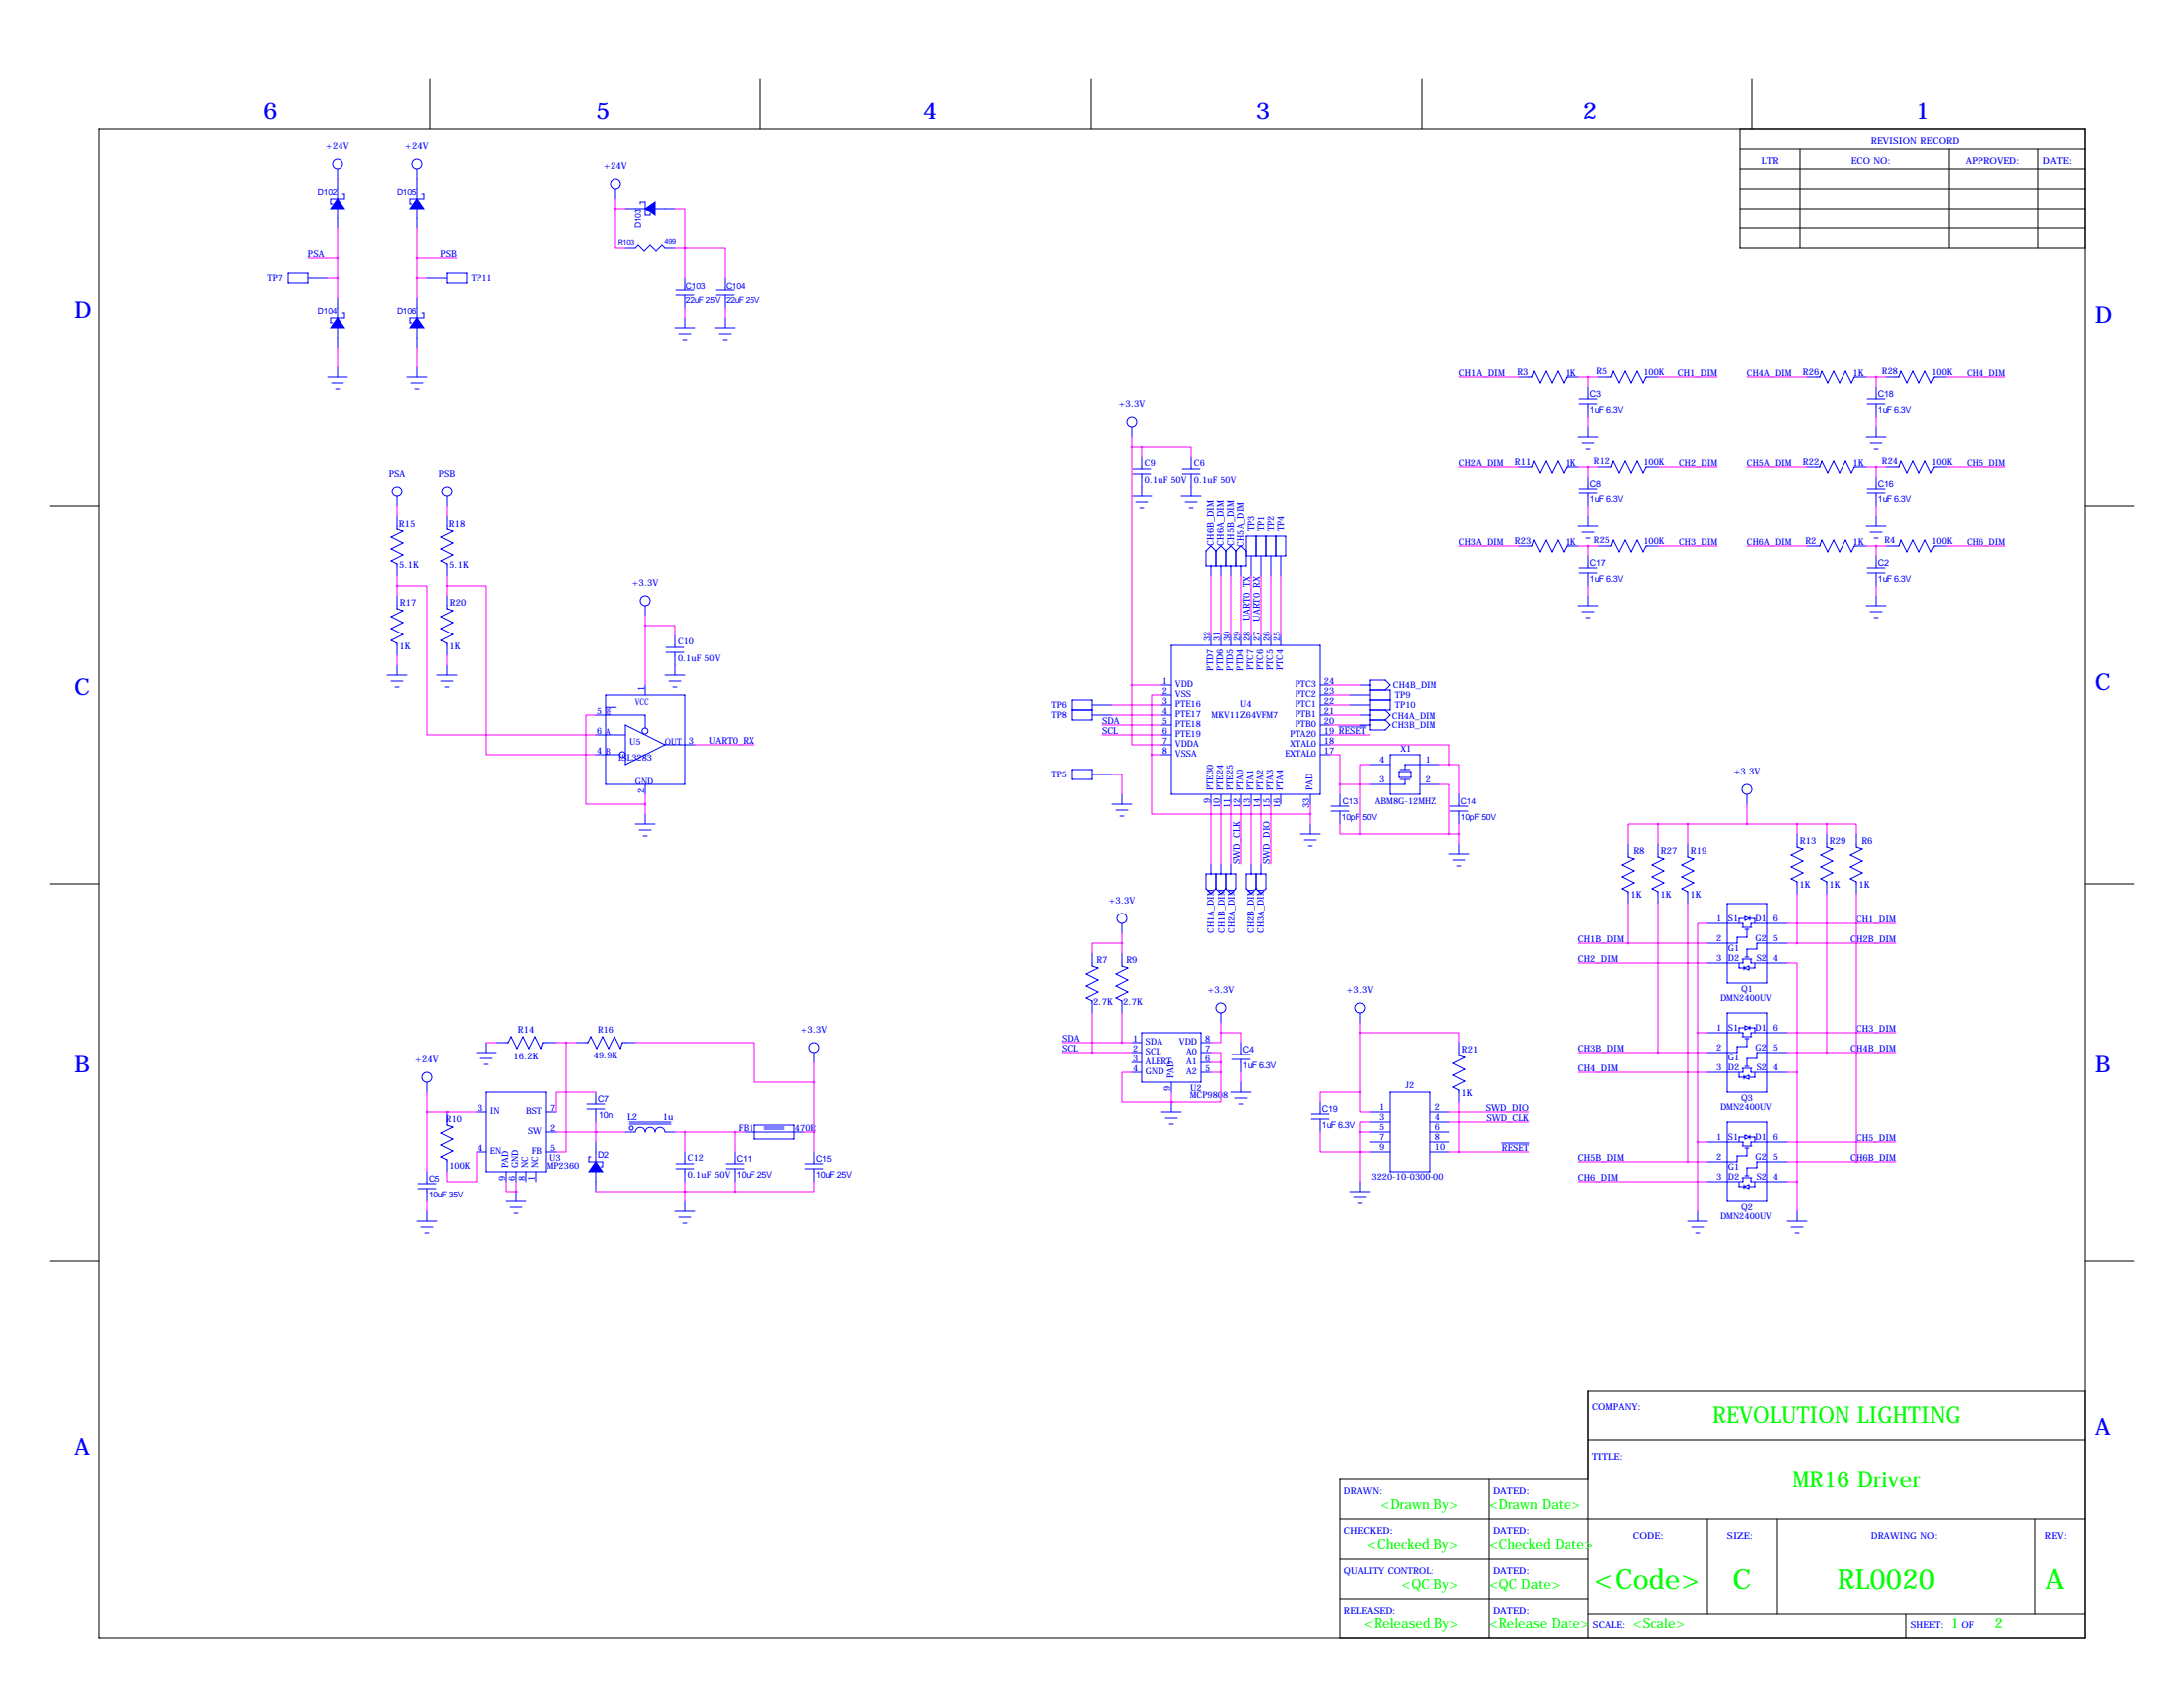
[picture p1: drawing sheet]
<svg xmlns="http://www.w3.org/2000/svg" width="559mm" height="432mm" viewBox="0 0 559 432" stroke-linecap="round" stroke-linejoin="round" font-family="sans-serif">
<g fill="none" stroke="#000" stroke-width=".25">
<path d="M25.4 33h508v386.1h-508zM110 20.3v12.7M194.6 20.3v12.7M279.1 20.3v12.7M363.7 20.3v12.7M445.3 38.1h88.1M445.3 33v30.5h88.1M448.3 20.3v12.7M460.5 38.1v25.4M498.6 38.1v25.4M521.5 38.1v25.4M445.3 48.3h88.1"/>
<path d="M445.3 43.2h88.1M445.3 53.3h88.1M445.3 58.4h88.1M12.7 129.5h12.7M533.4 129.5h12.7M12.7 226.1h12.7M533.4 226.1h12.7M12.7 322.6h12.7M533.4 322.6h12.7M533.4 355.9h-127v63.2M381 378.5v40.6M406.4 368.3h127"/>
<path d="M406.4 378.5h-63.5v40.6M342.9 388.6h190.5M342.9 398.8h63.5M436.9 388.6v24.1M454.7 388.6v24.1M520.7 388.6v24.1M342.9 408.9h63.5M406.4 412.7h127M487.7 412.7v6.4"/>
</g>
<g fill="none" stroke="#00f" stroke-width=".25">
<path d="M86.4 43.2v7.6M86.4 53.3v5.1M87.6 49.5h.5v1.3h-3.5v1.3h.5M106.7 43.2v7.6M106.7 53.3v5.1M107.9 49.5h.6v1.3h-3.6v1.3h.5M157.5 48.3v2.5M160 53.3h5.1M163.8 52.1v-.5h1.3v3.5h1.3v-.5M167.6 53.3h5.1M73.7 69.8h5v2.6h-5zM78.7 71.1h5.1"/>
<path d="M86.4 76.2v5.1M106.7 76.2v5.1M109.2 71.1h5.1M114.3 69.8h5.1v2.6h-5.1zM160 63.5h2.6l.7-.8 1.5 1.6 1.6-1.6 1.5 1.6 1.5-1.6 .8 .8h2.5M173 75.4h4.5M173 74.2h4.5M175.3 71.1v3.1M175.3 75.4v3.3M183.1 75.4h4.6M183.1 74.2h4.6M185.4 71.1v3.1"/>
<path d="M185.4 75.4v3.3M83.8 96.5h5.1M84.8 98h3.1M85.9 99.6h1M86.4 83.8v5.1M86.4 94v2.5M87.6 80h.5v1.3h-3.5v1.3h.5M104.1 96.5h5.1M105.2 98h3M106.2 99.6h1M106.7 83.8v5.1M106.7 94v2.5"/>
<path d="M107.9 80h.6v1.3h-3.6v1.3h.5M172.7 83.8h5.1M173.7 85.3h3.1M174.8 86.9h1M175.3 81.3v2.5M182.9 83.8h5.1M183.9 85.3h3M184.9 86.9h1M185.4 81.3v2.5M388.6 96.5h3.3l.5-1.5 1.6 3 1.5-3 1.5 3 1.5-3 1.5 3 .8-1.5h3.1M406.4 99.1v3M408.9 96.5h3.3l.5-1.5 1.6 3 1.5-3 1.5 3 1.5-3 1.6 3 .7-1.5h3.1"/>
<path d="M462.3 96.5h3.3l.5-1.5 1.5 3 1.5-3 1.6 3 1.5-3 1.5 3 .8-1.5h3M480.1 99.1v3M482.6 96.5h3.3l.5-1.5 1.5 3 1.6-3 1.5 3 1.5-3 1.5 3 .8-1.5h3M289.6 109.2v2.6M289.8 119.9h4.6M292.1 116.8v3.1M302.5 119.9h4.6M304.8 116.8v3.1M388.6 119.4h3.3l.5-1.5 1.6 3 1.5-3 1.5 3 1.5-3 1.5 3 .8-1.5h3.1M403.9 111.8h5M404.1 103.4h4.6M404.1 102.1h4.6"/>
<path d="M404.9 113.3h3M405.9 114.8h1M406.4 103.4v3.3M406.4 109.2v2.6M408.9 119.4h3.3l.5-1.5 1.6 3 1.5-3 1.5 3 1.5-3 1.6 3 .7-1.5h3.1M462.3 119.4h3.3l.5-1.5 1.5 3 1.5-3 1.6 3 1.5-3 1.5 3 .8-1.5h3M477.5 111.8h5.1M477.8 103.4h4.5M477.8 102.1h4.5M478.5 113.3h3.1M479.6 114.8h1M480.1 103.4v3.3"/>
<path d="M480.1 109.2v2.6M482.6 119.4h3.3l.5-1.5 1.5 3 1.6-3 1.5 3 1.5-3 1.5 3 .8-1.5h3M101.6 127v2.5M101.6 132.1v3.3l1.5 .5-3 1.5 3 1.5-3 1.6 3 1.5-3 1.5 1.5 .8v3M114.3 127v2.5M114.3 132.1v3.3l1.5 .5-3 1.5 3 1.5-3 1.6 3 1.5-3 1.5 1.5 .8v3M289.6 127h5M289.8 121.2h4.6M290.6 128.5h3M291.6 130h1M292.1 121.2v5.8M302.3 127h5"/>
<path d="M302.5 121.2h4.6M303.3 128.5h3M304.3 130h1M304.8 121.2v5.8M321.3 137.2v5M323.8 137.2v5M326.4 137.2v5M388.6 139.7h3.3l.5-1.5 1.6 3 1.5-3 1.5 3 1.5-3 1.5 3 .8-1.5h3.1M403.9 134.6h5M404.1 126.2h4.6M404.1 125h4.6M404.9 136.1h3"/>
<path d="M405.9 137.7h1M406.4 121.9v3.1M406.4 126.2v3.3M406.4 132.1v2.5M408.9 139.7h3.3l.5-1.5 1.6 3 1.5-3 1.5 3 1.5-3 1.6 3 .7-1.5h3.1M462.3 139.7h3.3l.5-1.5 1.5 3 1.5-3 1.6 3 1.5-3 1.5 3 .8-1.5h3M477.5 134.6h5.1M477.8 126.2h4.5M477.8 125h4.5M478.5 136.1h3.1M479.6 137.7h1M480.1 121.9v3.1"/>
<path d="M480.1 126.2v3.3M480.1 132.1v2.5M482.6 139.7h3.3l.5-1.5 1.5 3 1.6-3 1.5 3 1.5-3 1.5 3 .8-1.5h3M101.6 152.4v3.3l1.5 .5-3 1.5 3 1.6-3 1.5 3 1.5-3 1.5 1.5 .8v3M114.3 152.4v3.3l1.5 .5-3 1.5 3 1.6-3 1.5 3 1.5-3 1.5 1.5 .8v3M165.1 154.9v2.6M309.9 144.8v2.5M311.1 141l-1.2-1.3-1.3 1.3v3.8h10.2v-7.6h10.1v5h-10.1M311.1 141v3.8M311.1 141l1.3-1.3 1.3 1.3M312.4 144.8v2.5M313.7 141v3.8"/>
<path d="M313.7 141l1.3-1.3 1.2 1.3M315 144.8v2.5M316.2 141v3.8M316.2 141l1.3-1.3 1.3 1.3M317.5 144.8v2.5M320 142.2v5.1M322.6 142.2v5.1M325.1 142.2v5.1M327.7 142.2v5.1M403.9 154.9h5M404.1 146.6h4.6M404.1 145.3h4.6"/>
<path d="M404.9 156.5h3M405.9 158h1M406.4 142.2v3.1M406.4 146.6v3.3M406.4 152.4v2.5M477.5 154.9h5.1M477.8 146.6h4.5M477.8 145.3h4.5M478.5 156.5h3.1M479.6 158h1M480.1 142.2v3.1M480.1 146.6v3.3"/>
<path d="M480.1 152.4v2.5M99.1 172.7h5M100.1 174.2h3M101.1 175.8h1M101.6 170.2v2.5M111.8 172.7h5M112.8 174.2h3M113.8 175.8h1M114.3 170.2v2.5M154.9 177.8h20.4v22.9h-20.4zM165.1 175.3v2.5M170.2 172.7h5.1"/>
<path d="M170.4 166.9h4.6M170.4 165.6h4.6M171.2 174.2h3M172.2 175.8h1M172.7 162.6v3M172.7 166.9v5.8M274.3 179.1h5.1v5h-5.1zM297.2 177.8h2.5M297.2 175.3h2.5M299.7 165.1h38.1v38.1h-38.1zM309.9 162.6v2.5M312.4 162.6v2.5"/>
<path d="M315 162.6v2.5M317.5 162.6v2.5M320 162.6v2.5M322.6 162.6v2.5M325.1 162.6v2.5M327.7 162.6v2.5M337.8 177.8h2.6M337.8 175.3h2.6M345.4 177.8h5.1M348 175.3h2.5M350.5 176.5h5.1v5.1h-5.1M350.5 179.1h5.1"/>
<path d="M354.3 176.5l1.3-1.2-1.3-1.3h-3.8v12.7h3.8l1.3-1.3-1.3-1.3M152.4 193h6.1M152.4 188h7.6M152.4 182.9h12.7v3.3M154.9 180.9h2.8M160 185.4l10.2 5.1-10.2 5.1zM170.2 190.5h7.6M274.3 196.8h5.1v2.6h-5.1zM274.3 181.6h5.1M279.4 182.9h5.1M279.4 180.3h5.1M279.4 198.1h5.1"/>
<path d="M297.2 193h2.5M297.2 188h2.5M297.2 190.5h2.5M297.2 182.9h2.5M297.2 180.3h2.5M297.2 185.4h2.5M337.8 193h2.6M337.8 188h2.6M337.8 190.5h2.6M337.8 182.9h2.6M337.8 180.3h2.6M337.8 185.4h2.6"/>
<path d="M342.6 185.7h6.9M345.4 180.3h5.1M348 182.9h2.5M348 185.4h2.5M350.5 195.6h5.1M350.5 184.1h3.8M354.3 181.6l1.3 1.3-1.3 1.2M355.6 193h7.6v10.2h-7.6zM357.9 197.4h3v1.5h-3zM358.1 196.8h2.6M358.1 199.4h2.6M359.4 199.4v1.3h-8.9"/>
<path d="M368.3 195.6h-8.9v1.2M162.6 210.8h5M163.6 212.3h3M164.6 213.9h1M165.1 200.7v2.5M165.1 208.3v2.5M284.5 205.7h5.1M285.5 207.3h3M286.5 208.8h1M287 203.2v2.5M309.9 203.2v2.5M312.4 203.2v2.5"/>
<path d="M315 203.2v2.5M317.5 203.2v2.5M320 203.2v2.5M322.6 203.2v2.5M325.1 203.2v2.5M327.7 203.2v2.5M332.7 213.4h5.1M333.8 214.9h3M334.8 216.4h1M335.3 203.2v2.5M335.3 210.8v2.6M340.6 207.5h4.6"/>
<path d="M340.6 206.2h4.6M342.9 203.2v3M342.9 207.5v3.3M363.2 200.7h5.1M370.8 218.4h5.1M371.1 207.5h4.6M371.1 206.2h4.6M371.9 220h3M373.4 203.2v3M373.4 207.5v3.3M373.4 215.9v2.5M416.6 215.9v3.3l1.5 .5-3.1 1.5 3.1 1.6-3.1 1.5 3.1 1.5-3.1 1.5 1.6 .8v3"/>
<path d="M424.2 215.9v3.3l1.5 .5-3 1.5 3 1.6-3 1.5 3 1.5-3 1.5 1.5 .8v3M431.8 215.9v3.3l1.5 .5-3 1.5 3 1.6-3 1.5 3 1.5-3 1.5 1.5 .8v3M447 203.2v2.5M459.7 213.4v3.3l1.6 .5-3.1 1.5 3.1 1.5-3.1 1.5 3.1 1.6-3.1 1.5 1.5 .8v3M467.4 213.4v3.3l1.5 .5-3.1 1.5 3.1 1.5-3.1 1.5 3.1 1.6-3.1 1.5 1.6 .8v3M475 213.4v3.3l1.5 .5-3 1.5 3 1.5-3 1.5 3 1.6-3 1.5 1.5 .8v3M287 236.2v2.6M309.9 221v2.5M311.1 227.3l-1.2 1.3-1.3-1.3v-3.8h7.6v3.8l-1.2 1.3-1.3-1.3M311.1 223.5v3.8M311.1 227.3l1.3 1.3 1.3-1.3M312.4 221v2.5"/>
<path d="M313.7 223.5v3.8M315 221v2.5M318.8 223.5h5v3.8l-1.2 1.3-1.3-1.3-1.3 1.3-1.2-1.3zM320 221v2.5M321.3 223.5v3.8M322.6 221v2.5M372.9 221.5h1M436.9 236.2h9.1v1M442 231.1h10.1v20.4h-10.1zM445.8 237.2h2.5M446.5 237.7h1M446.5 234.4l1.3 .5-1.3 .6z"/>
<path d="M446.5 234.9h-1.5v1.3M447 237.7v2.1h-2.5v1.5h-7.6M447.8 234.4v1.1M447.8 234.9h1.3v1.3M457.2 236.2h-9.1v1M279.4 243.8v3.3l1.5 .5-3 1.6 3 1.5-3 1.5 3 1.5-3 1.6 1.5 .7v3.1M287 243.8v3.3l1.5 .5-3 1.6 3 1.5-3 1.5 3 1.5-3 1.6 1.5 .7v3.1M312.4 259.1v2.5M348 259.1v2.5M442 259.1h10.1v20.3h-10.1zM445 246.4v1.2h1.3M445.8 245.4h2.5"/>
<path d="M446 245.4v1h-9.1M446.3 247.6l1.2-.5v1.1zM446.3 247.1v1.1M446.5 244.9h1M448.1 245.4v1h9.1M449.1 246.4v1.2h-1.6M457.2 241.3h-7.6v1.5h-2.6v2.1M109.2 276.9v2.5M121.9 269.2h5.1M122.9 270.8h3.1M124 272.3h1M124.5 266.7v2.5"/>
<path d="M124.5 279.4h15.2v20.3h-15.2zM127 266.7h3l.8-1.5 1.5 3 1.6-3 1.5 3 1.5-3 1.5 3 .5-1.5h3.3M147.3 266.7h3.1l.7-1.5 1.6 3 1.5-3 1.5 3 1.5-3 1.5 3 .6-1.5h3.3M152.4 279.4v3M208.3 269.2v2.6M289.6 266.7h2.5M289.6 269.2h2.5M289.6 271.8h2.5M289.6 274.3h2.5M292.1 264.2h15.2v12.7h-15.2zM299.7 276.9v2.5M307.3 266.7h2.6"/>
<path d="M307.3 269.2h2.6M307.3 271.8h2.6M307.3 274.3h2.6M315 279.4h5M315.2 271h4.6M315.2 269.7h4.6M317.5 266.7v3M317.5 271v3.3M317.5 276.9v2.5M355.6 279.4h10.2v20.3h-10.2zM373.4 266.7v3.3l1.5 .5-3 1.5 3 1.6-3 1.5 3 1.5-3 1.5 1.5 .8v3M436.9 264.2h9.1v1"/>
<path d="M445 274.3v1.3h1.3M445.8 265.2h2.5M445.8 273.3h2.5M446 273.3v1h-9.1M446.3 275.6l1.2-.5v1zM446.3 275.1v1M446.5 262.4l1.3 .5-1.3 .5zM446.5 262.9h-1.5v1.3M446.5 265.7h1M446.5 272.8h1M447 265.7v2h-2.5v1.5h-7.6M447.8 262.4v1"/>
<path d="M447.8 262.9h1.3v1.3M448.1 273.3v1h9.1M449.1 274.3v1.3h-1.6M457.2 264.2h-9.1v1M457.2 269.2h-7.6v1.6h-2.6v2M109.2 299.7v3.1M114.3 284.5v3.3l1.5 .5-3 1.5 3 1.5-3 1.6 3 1.5-3 1.5 1.5 .8v3M121.9 284.5h2.6M121.9 294.6h2.6M129.5 299.7v2.6M132.1 299.7v2.6M134.6 299.7v2.6"/>
<path d="M137.2 299.7v2.6M139.7 289.6h2.5M139.7 284.5h2.5M139.7 294.6h2.5M150.1 283.7h4.6M150.1 282.4h4.6M151.1 295.9h-.5v1.3h3.6v1.2h-.5M152.4 283.7v3.3M152.4 292.1v5.1M152.4 299.7v5.1M160 289.6l2.6-.1a1.27 1.27 0 0 1 1.2-1.2 1.27 1.27 0 0 1 1.3 1.3 1.27 1.27 0 0 1 1.3-1.3 1.27 1.27 0 0 1 1.2 1.3 1.27 1.27 0 0 1 1.3-1.3 1.27 1.27 0 0 1 1.3 1.3h2.5M161 287.5h10.7"/>
<path d="M161 287h10.7M173 299h4.5M173 297.7h4.5M175.3 294.6v3.1M175.3 299v3.3M185.7 299h4.5M185.7 297.7h4.5M188 294.6v3.1M188 299v3.3M190.5 289.6h15.2M193 287.8h10.2v3.5h-10.2zM195.6 288.8h5.1"/>
<path d="M195.6 288.3h5.1M206 299h4.6M206 297.7h4.6M208.3 294.6v3.1M208.3 299v3.3M297.2 284.5h5.1M298.2 286h3M299.2 287.5h1M299.7 281.9v2.6M316 280.9h3M317 282.4h1M335.5 286.3h4.6"/>
<path d="M335.5 285h4.6M337.8 281.9v3.1M337.8 286.3v3.3M350.5 289.6h5.1M350.5 284.5h5.1M350.5 294.6h5.1M350.5 287h5.1M350.5 292.1h5.1M365.8 289.6h5M365.8 284.5h5M365.8 294.6h5M365.8 287h5"/>
<path d="M365.8 292.1h5M384.3 292.4h6.9M436.9 292.1h9.1v1M442 287h10.1v20.3h-10.1zM445.8 293.1h2.5M446.5 290.3l1.3 .5-1.3 .5zM446.5 290.8h-1.5v1.3M446.5 293.6h1M447 293.6v2.1h-2.5v1.5h-7.6M447.8 290.3v1M447.8 290.8h1.3v1.3M457.2 297.2h-7.6v1.5h-2.6v2"/>
<path d="M457.2 292.1h-9.1v1M106.7 312.4h5.1M106.9 304h4.6M106.9 302.8h4.6M107.7 313.9h3M108.7 315.5h1M109.2 304v3.3M109.2 309.9v2.5M129.5 307.3h5.1M130.6 308.9h3M131.6 310.4h1M132.1 304.8v2.5"/>
<path d="M172.7 309.9h5.1M173.7 311.4h3.1M174.8 312.9h1M175.3 307.3v2.6M345.4 304.8h5.1M346.5 306.3h3M347.5 307.8h1M348 302.3v2.5M431.8 312.4h5.1M432.8 313.9h3.1M433.8 315.5h1M434.3 309.9v2.5"/>
<path d="M445 302.3v1.2h1.3M445.8 301.2h2.5M446 301.2v1.1h-9.1M446.3 303.5l1.2-.5v1zM446.3 303v1M446.5 300.7h1M448.1 301.2v1.1h9.1M449.1 302.3v1.2h-1.6M457.2 312.4h5.1M458.2 313.9h3.1M459.2 315.5h1M459.7 309.9v2.5"/>
<circle cx="86.4" cy="41.9" r="1.27"/>
<circle cx="106.7" cy="41.9" r="1.27"/>
<circle cx="157.5" cy="47" r="1.27"/>
<circle cx="289.6" cy="107.9" r="1.27"/>
<circle cx="101.6" cy="125.7" r="1.27"/>
<circle cx="114.3" cy="125.7" r="1.27"/>
<circle cx="165.1" cy="153.7" r="1.27"/>
<circle cx="159.3" cy="193" r=".76"/>
<circle cx="165" cy="186.9" r=".76"/>
<circle cx="447" cy="201.9" r="1.27"/>
<circle cx="287" cy="234.9" r="1.27"/>
<circle cx="312.4" cy="257.8" r="1.27"/>
<circle cx="348" cy="257.8" r="1.27"/>
<circle cx="109.2" cy="275.6" r="1.27"/>
<circle cx="208.3" cy="268" r="1.27"/>
<circle cx="161.5" cy="288.5" r=".51"/>
</g>
<g fill="#00f" stroke="#00f" stroke-width=".25">
<path d="M152.4 297.2l1.8 2.5h-3.6z"/>
<path d="M165.1 53.3l2.5-1.7v3.5z"/>
<path d="M86.4 81.3l1.7 2.5h-3.5z"/>
<path d="M106.7 81.3l1.8 2.5h-3.6z"/>
<path d="M86.4 50.8l1.7 2.5h-3.5z"/>
<path d="M106.7 50.8l1.8 2.5h-3.6z"/>
</g>
<g fill="none" stroke="#f0f" stroke-width=".25">
<path d="M86.4 45.7h.1M86.4 58.4v17.8M106.7 45.7h.1M106.7 58.4v17.8M157.5 53.3v10.2h2.5M157.5 53.3h2.5M157.5 50.8v2.5M172.7 53.3h2.6v10.2M78.7 66h7.7M83.8 71.1h2.6M106.7 66h10.1M106.7 71.1h2.5"/>
<path d="M172.7 63.5h2.6M175.3 63.5h.1M175.3 63.5h10.1v7.6M175.3 63.5v7.6M175.3 78.7v2.6M185.4 78.7v2.6M86.4 88.9v5.1M106.7 88.9v5.1M373.4 96.5h15.2M403.9 96.5h5M406.4 96.5v2.6M424.2 96.5h15.2"/>
<path d="M447 96.5h15.3M477.5 96.5h5.1M480.1 96.5v2.6M497.8 96.5h15.3M289.6 111.8v63.5M289.6 114.3h2.5M292.1 114.3h12.7v2.5M292.1 114.3v2.5M373.4 119.4h15.2M403.9 119.4h5M406.4 106.7v2.5M406.4 119.4v2.5"/>
<path d="M424.2 119.4h15.2M447 119.4h15.3M477.5 119.4h5.1M480.1 106.7v2.5M480.1 119.4v2.5M497.8 119.4h15.3M101.6 129.5v2.6M114.3 129.5v2.6M292.1 124.5h.1M304.8 124.5h.1M373.4 139.7h15.2M403.9 139.7h5"/>
<path d="M406.4 129.5v2.6M406.4 139.7v2.5M424.2 139.7h15.2M447 139.7h15.3M477.5 139.7h5.1M480.1 129.5v2.6M480.1 139.7v2.5M497.8 139.7h15.3M101.6 149.9h7.6v38.1h43.2M101.6 147.3v5.1M114.3 149.9h10.2v43.1h27.9M114.3 147.3v5.1"/>
<path d="M165.1 157.5v17.8M309.9 147.3v15.3M312.4 147.3v15.3M315 147.3v15.3M317.5 147.3v15.3M320 147.3v15.3M322.6 147.3v15.3M325.1 147.3v15.3M327.7 147.3v15.3M406.4 149.9v2.5M480.1 149.9v2.5M101.6 167.6v2.6"/>
<path d="M114.3 167.6v2.6M165.1 160h7.6v2.6M172.7 170.2h.1M289.6 175.3v15.2h7.6M289.6 175.3h7.6M297.2 177.8h-2.6v15.2M340.4 175.3h7.6M340.4 177.8h5M152.4 182.9h-2.5v22.8h15.2M177.8 190.5h15.2M281.9 185.4h15.3M281.9 188h15.3"/>
<path d="M284.5 198.1h2.5v5.1M284.5 182.9h12.7M284.5 180.3h12.7M294.6 193v15.3h40.7M294.6 193h2.6M340.4 190.5h30.4v5.1M340.4 193h2.5v7.7M340.4 185.4h7.6M340.4 188h10.1M340.4 182.9h7.6M340.4 180.3h5M350.5 195.6h-2.5v17.8"/>
<path d="M368.3 195.6h2.5M370.8 195.6h2.6v7.6M165.1 203.2v5.1M309.9 205.7v15.3M312.4 205.7v15.3M315 205.7v15.3M317.5 205.7v15.3M320 205.7v15.3M322.6 205.7v15.3M325.1 205.7v15.3M335.3 205.7v5.1M342.9 210.8v2.6h5.1"/>
<path d="M342.9 200.7h7.6M342.9 200.7v2.5M348 213.4h25.4M368.3 200.7h2.5v12.7M373.4 210.8v5.1M424.2 210.8h-7.6v5.1M424.2 210.8v5.1M424.2 210.8h43.2M431.8 210.8v5.1M447 205.7v5.1M459.7 210.8v2.6M467.4 210.8h7.6v2.6"/>
<path d="M467.4 210.8v2.6M287 238.8v5M416.6 231.1v10.2M424.2 231.1v38.1M431.8 231.1v66.1M436.9 236.2h-2.6v28M457.2 236.2h27.9M459.7 228.6v12.7M467.4 228.6v40.6M475 228.6v68.6M279.4 259.1v10.1M287 241.3h-7.6v2.5"/>
<path d="M287 259.1v7.6M403.9 241.3h33M403.9 246.4h33M457.2 246.4h2.5v27.9M457.2 241.3h27.9M109.2 279.4v20.3M124.5 266.7h2.5M142.2 266.7h5.1M144.8 266.7v27.9h-2.6M152.4 279.4h-10.2v5.1M162.6 266.7h30.4v10.2h15.3M208.3 271.8v22.8"/>
<path d="M271.8 266.7h17.8M271.8 269.2h17.8M289.6 274.3h-2.6v7.6h12.7M299.7 279.4v2.5M309.9 269.2h2.5v2.6M309.9 271.8h2.5M309.9 274.3h2.5M312.4 274.3v7.6h-12.7M312.4 264.2v2.5h-2.5M312.4 264.2h5.1v2.5M312.4 261.6v2.6M312.4 271.8v2.5"/>
<path d="M317.5 274.3v2.6M348 279.4v5.1h2.5M348 279.4h-10.2v2.5M348 264.2h25.4v2.5M348 261.6v17.8M403.9 274.3h33M403.9 269.2h33M434.3 264.2v45.7M434.3 264.2h2.6M457.2 274.3h2.5M457.2 269.2h27.9M457.2 264.2h27.9"/>
<path d="M459.7 274.3v35.6M109.2 284.5h12.7M114.3 284.5h.1M121.9 294.6v7.7h-7.6v-2.6M142.2 289.6h17.8M152.4 289.6h.1M152.4 287v5.1M172.7 289.6h17.8M175.3 289.6v5M188 289.6v5M205.7 289.6h2.6M299.7 281.9h.1"/>
<path d="M337.8 289.6v5h10.2M348 294.6h.1M348 289.6h2.5M348 289.6v12.7M348 294.6h2.5M350.5 287h-2.5v2.6M370.8 284.5h20.4M370.8 294.6h20.4M370.8 287h20.4M373.4 281.9v12.7M403.9 297.2h33M434.3 292.1h2.6"/>
<path d="M457.2 297.2h27.9M457.2 292.1h27.9M109.2 307.3v2.6M129.5 302.3v2.5h2.6M132.1 304.8h.1M132.1 302.3v2.5M152.4 304.8h35.6M175.3 304.8h.1M175.3 302.3v5M188 302.3v2.5M208.3 302.3v2.5h-20.3M403.9 302.3h33"/>
<path d="M457.2 302.3h2.5"/>
</g>
<path d="M294.6 193a.05 .05 0 0 0 .1 0 .05 .05 0 0 0-.1 0zM370.8 195.6a.05 .05 0 0 0 .1 0 .05 .05 0 0 0-.1 0zM370.8 213.4a.05 .05 0 0 0 .1 0 .05 .05 0 0 0-.1 0zM289.5 175.3a.05 .05 0 0 0 .1 0 .05 .05 0 0 0-.1 0zM289.5 114.3a.05 .05 0 0 0 .1 0 .05 .05 0 0 0-.1 0zM175.2 289.6a.05 .05 0 0 0 .1 0 .05 .05 0 0 0-.1 0zM187.9 289.6a.05 .05 0 0 0 .1 0 .05 .05 0 0 0-.1 0zM187.9 304.8a.05 .05 0 0 0 .1 0 .05 .05 0 0 0-.1 0zM175.2 304.8a.05 .05 0 0 0 .1 0 .05 .05 0 0 0-.1 0zM175.2 304.8a.05 .05 0 0 0 .1 0 .05 .05 0 0 0-.1 0zM175.2 63.5a.05 .05 0 0 0 .1 0 .05 .05 0 0 0-.1 0zM175.2 63.5a.05 .05 0 0 0 .1 0 .05 .05 0 0 0-.1 0zM434.3 292.1a.05 .05 0 0 0 .1 0 .05 .05 0 0 0-.1 0zM434.3 264.2a.05 .05 0 0 0 .1 0 .05 .05 0 0 0-.1 0zM459.7 302.3a.05 .05 0 0 0 .1 0 .05 .05 0 0 0-.1 0zM459.7 274.3a.05 .05 0 0 0 .1 0 .05 .05 0 0 0-.1 0zM480 96.5a.05 .05 0 0 0 .1 0 .05 .05 0 0 0-.1 0zM480 119.4a.05 .05 0 0 0 .1 0 .05 .05 0 0 0-.1 0zM480 139.7a.05 .05 0 0 0 .1 0 .05 .05 0 0 0-.1 0zM416.5 241.3a.05 .05 0 0 0 .1 0 .05 .05 0 0 0-.1 0zM459.7 241.3a.05 .05 0 0 0 .1 0 .05 .05 0 0 0-.1 0zM467.3 269.2a.05 .05 0 0 0 .1 0 .05 .05 0 0 0-.1 0zM467.3 210.8a.05 .05 0 0 0 .1 0 .05 .05 0 0 0-.1 0zM459.7 210.8a.05 .05 0 0 0 .1 0 .05 .05 0 0 0-.1 0zM447 210.8a.05 .05 0 0 0 .1 0 .05 .05 0 0 0-.1 0zM86.3 66a.05 .05 0 0 0 .1 0 .05 .05 0 0 0-.1 0zM86.3 71.1a.05 .05 0 0 0 .1 0 .05 .05 0 0 0-.1 0z" fill="#f0f" stroke="#f0f" stroke-width=".63"/>
<g font-size="7.1" fill="#0f0">
<text x="408.1" y="406.4">&lt;Code&gt;</text>
<text x="443.4" y="406.4">C</text>
<text x="470.1" y="406.4">RL0020</text>
<text x="523.4" y="406.4">A</text>
</g>
<g font-size="5.9" fill="#00f">
<text x="67.3" y="30.5">6</text>
<text x="152.4" y="30.5">5</text>
<text x="236.2" y="30.5">4</text>
<text x="321.3" y="30.5">3</text>
<text x="405.1" y="30.5">2</text>
<text x="490.2" y="30.5">1</text>
<text x="19" y="81.3">D</text>
<text x="535.9" y="82.6">D</text>
<text x="19" y="177.8">C</text>
<text x="535.9" y="176.5">C</text>
<text x="19" y="274.3">B</text>
<text x="535.9" y="274.3">B</text>
<text x="535.9" y="367">A</text>
<text x="19" y="372.1">A</text>
</g>
<g font-size="5.9" fill="#0f0">
<text x="438.2" y="364">REVOLUTION LIGHTING</text>
<text x="458.6" y="380.5">MR16 Driver</text>
</g>
<g font-size="3.6" fill="#0f0">
<text x="353.2" y="386.1">&lt;Drawn By&gt;</text>
<text x="381" y="386.1">&lt;Drawn Date&gt;</text>
<text x="349.8" y="396.2">&lt;Checked By&gt;</text>
<text x="381" y="396.2">&lt;Checked Date&gt;</text>
<text x="358.5" y="406.4">&lt;QC By&gt;</text>
<text x="381" y="406.4">&lt;QC Date&gt;</text>
<text x="349" y="416.5">&lt;Released By&gt;</text>
<text x="381" y="416.5">&lt;Release Date&gt;</text>
<text x="417.8" y="416.5">&lt;Scale&gt;</text>
<text x="499.1" y="416.5">1</text>
<text x="510.5" y="416.5">2</text>
</g>
<g font-size="2.4" fill="#00f">
<text x="83.4" y="38.1">+24V</text>
<text x="103.7" y="38.1">+24V</text>
<text x="450.8" y="41.9">LTR</text>
<text x="473.7" y="41.9">ECO NO:</text>
<text x="478.8" y="36.8">REVISION RECORD</text>
<text x="502.9" y="41.9">APPROVED:</text>
<text x="522.7" y="41.9">DATE:</text>
<text x="154.5" y="43.2">+24V</text>
<text x="78.7" y="65.8">PSA</text>
<text x="112.7" y="65.8">PSB</text>
<text x="388.2" y="95.9">R3</text>
<text x="461.2" y="95.9">R26</text>
<text x="373.4" y="96.3">CH1A_DIM</text>
<text x="400.4" y="96.3">1K</text>
<text x="429.3" y="96.3">CH1_DIM</text>
<text x="474.1" y="96.3">1K</text>
<text x="286.2" y="104.1">+3.3V</text>
<text x="387.6" y="118.8">R11</text>
<text x="400.4" y="119.1">1K</text>
<text x="461.2" y="118.8">R22</text>
<text x="474.1" y="119.1">1K</text>
<text x="99.5" y="121.9">PSA</text>
<text x="112.2" y="121.9">PSB</text>
<text x="102.1" y="134.8">R15</text>
<text x="114.8" y="134.8">R18</text>
<text x="310.6" y="139.6" transform="rotate(-90 310.6 139.6)">CH6B_DIM</text>
<text x="313.2" y="139.6" transform="rotate(-90 313.2 139.6)">CH6A_DIM</text>
<text x="315.7" y="139.6" transform="rotate(-90 315.7 139.6)">CH5B_DIM</text>
<text x="387.6" y="139.1">R23</text>
<text x="400.4" y="139.4">1K</text>
<text x="461.9" y="139.1">R2</text>
<text x="474.1" y="139.4">1K</text>
<text x="102.2" y="145.3">5.1K</text>
<text x="114.9" y="145.3">5.1K</text>
<text x="161.7" y="149.9">+3.3V</text>
<text x="102.3" y="154.8">R17</text>
<text x="115" y="154.8">R20</text>
<text x="319.8" y="158.9" transform="rotate(-90 319.8 158.9)">UART0_TX</text>
<text x="322.3" y="159" transform="rotate(-90 322.3 159)">UART0_RX</text>
<text x="102.2" y="166.1">1K</text>
<text x="114.9" y="166.1">1K</text>
<text x="281.9" y="185.2">SDA</text>
<text x="181.4" y="190.2">UART0_RX</text>
<text x="281.9" y="187.7">SCL</text>
<text x="443.7" y="198.1">+3.3V</text>
<text x="460.5" y="215.8">R13</text>
<text x="468.1" y="215.8">R29</text>
<text x="476.4" y="215.8">R6</text>
<text x="317.2" y="221" transform="rotate(-90 317.2 221)">SWD_CLK</text>
<text x="324.9" y="221" transform="rotate(-90 324.9 221)">SWD_DIO</text>
<text x="417.9" y="218.3">R8</text>
<text x="424.9" y="218.3">R27</text>
<text x="432.5" y="218.3">R19</text>
<text x="460.3" y="227.1">1K</text>
<text x="468" y="227.1">1K</text>
<text x="475.6" y="227.1">1K</text>
<text x="283.6" y="231.1">+3.3V</text>
<text x="417.2" y="229.6">1K</text>
<text x="424.8" y="229.6">1K</text>
<text x="432.4" y="229.6">1K</text>
<text x="475" y="236">CH1_DIM</text>
<text x="403.9" y="241">CH1B_DIM</text>
<text x="473.5" y="241">CH2B_DIM</text>
<text x="280.5" y="246.3">R7</text>
<text x="288.1" y="246.3">R9</text>
<text x="403.9" y="246.1">CH2_DIM</text>
<text x="279.7" y="257">2.7K</text>
<text x="287.3" y="257">2.7K</text>
<text x="309" y="254">+3.3V</text>
<text x="344.6" y="254">+3.3V</text>
<text x="475" y="263.9">CH3_DIM</text>
<text x="132.5" y="264.2">R14</text>
<text x="204.9" y="264.2">+3.3V</text>
<text x="271.8" y="269">SCL</text>
<text x="271.8" y="266.4">SDA</text>
<text x="374.1" y="269.1">R21</text>
<text x="403.9" y="269">CH3B_DIM</text>
<text x="473.5" y="269">CH4B_DIM</text>
<text x="106.2" y="271.8">+24V</text>
<text x="131.4" y="270.9">16.2K</text>
<text x="403.9" y="274.1">CH4_DIM</text>
<text x="374" y="280.4">1K</text>
<text x="160.5" y="286.5">L2</text>
<text x="169.6" y="286.4">1u</text>
<text x="380.2" y="284.2">SWD_DIO</text>
<text x="380.3" y="286.8">SWD_CLK</text>
<text x="475" y="291.8">CH5_DIM</text>
<text x="384.3" y="294.4">RESET</text>
<text x="403.9" y="296.9">CH5B_DIM</text>
<text x="473.5" y="296.9">CH6B_DIM</text>
<text x="403.9" y="302">CH6_DIM</text>
<text x="407.4" y="360.7">COMPANY:</text>
<text x="407.4" y="373.4">TITLE:</text>
<text x="343.9" y="382.3">DRAWN:</text>
<text x="382" y="382.3">DATED:</text>
<text x="343.9" y="392.4">CHECKED:</text>
<text x="382" y="392.4">DATED:</text>
<text x="417.8" y="393.7">CODE:</text>
<text x="442" y="393.7">SIZE:</text>
<text x="478.8" y="393.7">DRAWING NO:</text>
<text x="523.2" y="393.7">REV:</text>
<text x="343.9" y="402.6">QUALITY CONTROL:</text>
<text x="382" y="402.6">DATED:</text>
<text x="343.9" y="412.7">RELEASED:</text>
<text x="382" y="412.7">DATED:</text>
<text x="407.7" y="416.6">SCALE:</text>
<text x="488.9" y="416.6">SHEET:</text>
<text x="501.7" y="416.6">OF</text>
</g>
<g font-size="2.3" fill="#00f">
<text x="68.5" y="71.9">TP7</text>
<text x="120.6" y="71.9">TP11</text>
<text x="408.6" y="95.8">R5</text>
<text x="481.6" y="95.8">R28</text>
<text x="406.9" y="101.6">C3</text>
<text x="420.5" y="96">100K</text>
<text x="447" y="96.3">CH4A_DIM</text>
<text x="480.6" y="101.6">C18</text>
<text x="494.1" y="96">100K</text>
<text x="503.2" y="96.3">CH4_DIM</text>
<text x="406.9" y="105.7">1uF 6.3V</text>
<text x="480.6" y="105.7">1uF 6.3V</text>
<text x="292.9" y="119.1">C9</text>
<text x="305.6" y="119.1">C6</text>
<text x="373.4" y="119.1">CH2A_DIM</text>
<text x="407.9" y="118.7">R12</text>
<text x="420.5" y="118.9">100K</text>
<text x="429.6" y="119.1">CH2_DIM</text>
<text x="447" y="119.1">CH5A_DIM</text>
<text x="481.6" y="118.7">R24</text>
<text x="494.1" y="118.9">100K</text>
<text x="503.2" y="119.1">CH5_DIM</text>
<text x="292.9" y="123.4">0.1uF 50V</text>
<text x="305.6" y="123.4">0.1uF 50V</text>
<text x="406.9" y="124.5">C8</text>
<text x="480.6" y="124.5">C16</text>
<text x="406.9" y="128.5">1uF 6.3V</text>
<text x="480.6" y="128.5">1uF 6.3V</text>
<text x="320.8" y="135.9" transform="rotate(-90 320.8 135.9)">TP3</text>
<text x="323.4" y="135.9" transform="rotate(-90 323.4 135.9)">TP1</text>
<text x="325.9" y="135.9" transform="rotate(-90 325.9 135.9)">TP2</text>
<text x="328.5" y="135.9" transform="rotate(-90 328.5 135.9)">TP4</text>
<text x="318.3" y="139.9" transform="rotate(-90 318.3 139.9)">CH5A_DIM</text>
<text x="373.4" y="139.4">CH3A_DIM</text>
<text x="407.9" y="139">R25</text>
<text x="420.5" y="139.2">100K</text>
<text x="429.6" y="139.4">CH3_DIM</text>
<text x="447" y="139.4">CH6A_DIM</text>
<text x="482.2" y="139">R4</text>
<text x="494.1" y="139.2">100K</text>
<text x="503.2" y="139.4">CH6_DIM</text>
<text x="406.9" y="144.8">C17</text>
<text x="406.9" y="148.8">1uF 6.3V</text>
<text x="480.6" y="144.8">C2</text>
<text x="480.6" y="148.8">1uF 6.3V</text>
<text x="173.5" y="164.8">C10</text>
<text x="309.6" y="164.1" transform="rotate(-90 309.6 164.1)">32</text>
<text x="312.2" y="164.1" transform="rotate(-90 312.2 164.1)">31</text>
<text x="314.7" y="164.1" transform="rotate(-90 314.7 164.1)">30</text>
<text x="317.2" y="164.1" transform="rotate(-90 317.2 164.1)">29</text>
<text x="319.8" y="164.1" transform="rotate(-90 319.8 164.1)">28</text>
<text x="322.3" y="164.1" transform="rotate(-90 322.3 164.1)">27</text>
<text x="324.9" y="164.1" transform="rotate(-90 324.9 164.1)">26</text>
<text x="327.4" y="164.1" transform="rotate(-90 327.4 164.1)">25</text>
<text x="173.5" y="169.2">0.1uF 50V</text>
<text x="310.4" y="171.6" transform="rotate(-90 310.4 171.6)">PTD7</text>
<text x="313" y="171.6" transform="rotate(-90 313 171.6)">PTD6</text>
<text x="315.5" y="171.6" transform="rotate(-90 315.5 171.6)">PTD5</text>
<text x="318.1" y="171.6" transform="rotate(-90 318.1 171.6)">PTD4</text>
<text x="320.6" y="171.5" transform="rotate(-90 320.6 171.5)">PTC7</text>
<text x="323.1" y="171.5" transform="rotate(-90 323.1 171.5)">PTC6</text>
<text x="325.7" y="171.5" transform="rotate(-90 325.7 171.5)">PTC5</text>
<text x="328.2" y="171.5" transform="rotate(-90 328.2 171.5)">PTC4</text>
<text x="164.8" y="176.8" transform="rotate(-90 164.8 176.8)">1</text>
<text x="297.4" y="175">1</text>
<text x="297.4" y="177.5">2</text>
<text x="300.7" y="175.8">VDD</text>
<text x="300.7" y="178.4">VSS</text>
<text x="331.4" y="178.4">PTC2</text>
<text x="331.4" y="175.8">PTC3</text>
<text x="338.8" y="177.5">23</text>
<text x="338.8" y="175">24</text>
<text x="356.4" y="176">CH4B_DIM</text>
<text x="356.9" y="178.6">TP9</text>
<text x="152.7" y="182.6">5</text>
<text x="154.9" y="182.9">RE</text>
<text x="162.6" y="180.3">VCC</text>
<text x="269.1" y="183.7">TP8</text>
<text x="269.1" y="181.1">TP6</text>
<text x="297.4" y="180.1">3</text>
<text x="297.4" y="182.6">4</text>
<text x="297.4" y="185.2">5</text>
<text x="300.7" y="180.9">PTE16</text>
<text x="300.7" y="183.4">PTE17</text>
<text x="300.7" y="186">PTE18</text>
<text x="310" y="183.7">MKV11Z64VFM7</text>
<text x="317.3" y="180.8">U4</text>
<text x="331.4" y="186">PTB0</text>
<text x="331.4" y="183.4">PTB1</text>
<text x="331.4" y="180.9">PTC1</text>
<text x="338.8" y="185.2">20</text>
<text x="338.8" y="182.6">21</text>
<text x="338.8" y="180.1">22</text>
<text x="356.1" y="183.9">CH4A_DIM</text>
<text x="356.9" y="181.1">TP10</text>
<text x="152.7" y="187.7">6</text>
<text x="154.9" y="188">A</text>
<text x="161.1" y="190.5">U5</text>
<text x="170.2" y="190.5">OUT</text>
<text x="176.3" y="190.2">3</text>
<text x="297.4" y="187.7">6</text>
<text x="297.4" y="190.2">7</text>
<text x="300.7" y="188.5">PTE19</text>
<text x="300.7" y="191.1">VDDA</text>
<text x="330.1" y="191.1">XTAL0</text>
<text x="330.1" y="188.5">PTA20</text>
<text x="338.8" y="190.2">18</text>
<text x="338.8" y="187.7">19 RESET</text>
<text x="356.1" y="186.2">CH3B_DIM</text>
<text x="152.7" y="192.8">4</text>
<text x="154.9" y="193">B</text>
<text x="158.2" y="194.7">ISL3283</text>
<text x="297.4" y="192.8">8</text>
<text x="300.7" y="193.6">VSSA</text>
<text x="328.8" y="193.6">EXTAL0</text>
<text x="338.8" y="192.8">17</text>
<text x="352.8" y="195.1">4</text>
<text x="358.3" y="192.4">X1</text>
<text x="364.7" y="195.1">1</text>
<text x="162.6" y="200.7">GND</text>
<text x="164.8" y="202.9" transform="rotate(-90 164.8 202.9)">2</text>
<text x="269.1" y="198.9">TP5</text>
<text x="310.4" y="202.2" transform="rotate(-90 310.4 202.2)">PTE30</text>
<text x="313" y="202.2" transform="rotate(-90 313 202.2)">PTE24</text>
<text x="315.5" y="202.2" transform="rotate(-90 315.5 202.2)">PTE25</text>
<text x="318.1" y="202.2" transform="rotate(-90 318.1 202.2)">PTA0</text>
<text x="320.6" y="202.2" transform="rotate(-90 320.6 202.2)">PTA1</text>
<text x="323.1" y="202.2" transform="rotate(-90 323.1 202.2)">PTA2</text>
<text x="325.7" y="202.2" transform="rotate(-90 325.7 202.2)">PTA3</text>
<text x="328.2" y="202.2" transform="rotate(-90 328.2 202.2)">PTA4</text>
<text x="335.8" y="202.2" transform="rotate(-90 335.8 202.2)">PAD</text>
<text x="352.8" y="200.2">3</text>
<text x="364.7" y="200.2">2</text>
<text x="309.6" y="205.5" transform="rotate(-90 309.6 205.5)">9</text>
<text x="312.2" y="206.8" transform="rotate(-90 312.2 206.8)">10</text>
<text x="314.7" y="206.8" transform="rotate(-90 314.7 206.8)">11</text>
<text x="317.2" y="206.8" transform="rotate(-90 317.2 206.8)">12</text>
<text x="319.8" y="206.8" transform="rotate(-90 319.8 206.8)">13</text>
<text x="322.3" y="206.8" transform="rotate(-90 322.3 206.8)">14</text>
<text x="324.9" y="206.8" transform="rotate(-90 324.9 206.8)">15</text>
<text x="327.4" y="206.8" transform="rotate(-90 327.4 206.8)">16</text>
<text x="335" y="206.8" transform="rotate(-90 335 206.8)">33</text>
<text x="351.8" y="205.7">ABM8G-12MHZ</text>
<text x="310.6" y="238.8" transform="rotate(-90 310.6 238.8)">CH1A_DIM</text>
<text x="313.4" y="238.8" transform="rotate(-90 313.4 238.8)">CH1B_DIM</text>
<text x="316" y="238.8" transform="rotate(-90 316 238.8)">CH2A_DIM</text>
<text x="320.8" y="238.8" transform="rotate(-90 320.8 238.8)">CH2B_DIM</text>
<text x="323.3" y="238.8" transform="rotate(-90 323.3 238.8)">CH3A_DIM</text>
<text x="439.2" y="235.7">1</text>
<text x="442.2" y="235.8">S1</text>
<text x="449.2" y="235.8">D1</text>
<text x="453.6" y="235.7">6</text>
<text x="439.2" y="240.8">2</text>
<text x="439.2" y="245.9">3</text>
<text x="442.2" y="243.4">G1</text>
<text x="442.2" y="245.9">D2</text>
<text x="449.2" y="240.8">G2</text>
<text x="449.5" y="245.9">S2</text>
<text x="453.6" y="245.9">4</text>
<text x="453.6" y="240.8">5</text>
<text x="440.2" y="256.1">DMN2400UV</text>
<text x="445.5" y="253.7">Q1</text>
<text x="439.2" y="263.7">1</text>
<text x="442.2" y="263.7">S1</text>
<text x="449.2" y="263.7">D1</text>
<text x="453.6" y="263.7">6</text>
<text x="152.9" y="264.2">R16</text>
<text x="289.8" y="266.4">1</text>
<text x="289.8" y="269">2</text>
<text x="293.1" y="267.3">SDA</text>
<text x="293.1" y="269.8">SCL</text>
<text x="301.8" y="267.3">VDD</text>
<text x="303.6" y="269.8">A0</text>
<text x="308.4" y="269">7</text>
<text x="308.4" y="266.4">8</text>
<text x="318" y="269.2">C4</text>
<text x="439.2" y="268.7">2</text>
<text x="449.2" y="268.8">G2</text>
<text x="453.6" y="268.7">5</text>
<text x="151.9" y="270.9">49.9K</text>
<text x="289.8" y="271.5">3</text>
<text x="289.8" y="274.1">4</text>
<text x="293.1" y="272.3">ALERT</text>
<text x="293.1" y="274.9">GND</text>
<text x="300.3" y="275.8" transform="rotate(-90 300.3 275.8)">PAD</text>
<text x="303.6" y="274.9">A2</text>
<text x="303.6" y="272.3">A1</text>
<text x="308.4" y="274.1">5</text>
<text x="308.4" y="271.5">6</text>
<text x="318" y="273.3">1uF 6.3V</text>
<text x="439.2" y="273.8">3</text>
<text x="442.2" y="271.3">G1</text>
<text x="442.2" y="273.9">D2</text>
<text x="449.5" y="273.9">S2</text>
<text x="453.6" y="273.8">4</text>
<text x="152.9" y="281.9">C7</text>
<text x="299.5" y="279.1" transform="rotate(-90 299.5 279.1)">9</text>
<text x="304.5" y="281">MCP9808</text>
<text x="304.6" y="279.1">U2</text>
<text x="359.6" y="278.4">J2</text>
<text x="445.5" y="281.7">Q3</text>
<text x="114" y="287.1">R10</text>
<text x="122.2" y="284.2">3</text>
<text x="125.5" y="285">IN</text>
<text x="134.6" y="285">BST</text>
<text x="140.7" y="284.2">7</text>
<text x="153.2" y="286">10n</text>
<text x="338.3" y="284.5">C19</text>
<text x="352.8" y="284">1</text>
<text x="352.8" y="286.5">3</text>
<text x="367.3" y="284">2</text>
<text x="367.3" y="286.5">4</text>
<text x="440.2" y="284.1">DMN2400UV</text>
<text x="135.1" y="290.1">SW</text>
<text x="140.7" y="289.3">2</text>
<text x="189" y="289.3">FB1</text>
<text x="203.5" y="289.3">470R</text>
<text x="338.3" y="288.5">1uF 6.3V</text>
<text x="352.8" y="289.1">5</text>
<text x="352.8" y="291.6">7</text>
<text x="367.3" y="289.1">6</text>
<text x="367.3" y="291.6">8</text>
<text x="439.2" y="291.6">1</text>
<text x="442.2" y="291.6">S1</text>
<text x="449.2" y="291.6">D1</text>
<text x="453.6" y="291.6">6</text>
<text x="114.9" y="299">100K</text>
<text x="122.2" y="294.4">4</text>
<text x="125.5" y="295.2">EN</text>
<text x="130.1" y="298.7" transform="rotate(-90 130.1 298.7)">PAD</text>
<text x="132.6" y="298.7" transform="rotate(-90 132.6 298.7)">GND</text>
<text x="135.2" y="298.7" transform="rotate(-90 135.2 298.7)">NC</text>
<text x="136.1" y="295.2">FB</text>
<text x="137.7" y="298.7" transform="rotate(-90 137.7 298.7)">NC</text>
<text x="139.9" y="299">MP2360</text>
<text x="140.5" y="296.9">U3</text>
<text x="140.7" y="294.4">5</text>
<text x="152.9" y="296.2">D2</text>
<text x="176" y="296.9">C12</text>
<text x="188.5" y="297.2">C11</text>
<text x="208.8" y="297.2">C15</text>
<text x="352.8" y="294.1">9</text>
<text x="367.3" y="294.1">10</text>
<text x="439.2" y="296.7">2</text>
<text x="442.2" y="299.3">G1</text>
<text x="449.2" y="296.7">G2</text>
<text x="453.6" y="296.7">5</text>
<text x="129.3" y="302" transform="rotate(-90 129.3 302)">9</text>
<text x="131.8" y="302" transform="rotate(-90 131.8 302)">6</text>
<text x="134.4" y="302" transform="rotate(-90 134.4 302)">8</text>
<text x="136.9" y="302" transform="rotate(-90 136.9 302)">1</text>
<text x="176" y="301.2">0.1uF 50V</text>
<text x="188.5" y="301.2">10uF 25V</text>
<text x="208.8" y="301.2">10uF 25V</text>
<text x="350.9" y="301.8">3220-10-0300-00</text>
<text x="439.2" y="301.8">3</text>
<text x="442.2" y="301.8">D2</text>
<text x="449.5" y="301.8">S2</text>
<text x="453.6" y="301.8">4</text>
<text x="445.5" y="309.6">Q2</text>
<text x="440.2" y="312">DMN2400UV</text>
</g>
<g font-size="2.2" fill="#00f">
<text x="81.3" y="49.7">D102</text>
<text x="101.6" y="49.7">D105</text>
<text x="164" y="58.4" transform="rotate(-90 164 58.4)">D103</text>
<text x="175.5" y="73.9">C103</text>
<text x="175.5" y="77.5">22uF 25V</text>
<text x="185.7" y="73.9">C104</text>
<text x="185.7" y="77.5">22uF 25V</text>
<text x="81.3" y="80.2">D104</text>
<text x="101.6" y="80.2">D106</text>
<text x="343.4" y="209.8">10pF 50V</text>
<text x="343.7" y="205.7">C13</text>
<text x="373.9" y="205.7">C14</text>
<text x="373.9" y="209.8">10pF 50V</text>
<text x="109.7" y="302.3">C5</text>
<text x="109.7" y="306.3">10uF 35V</text>
</g>
<g font-size="1.9" fill="#00f">
<text x="158.2" y="62.7">R103</text>
<text x="170.1" y="62.5">499</text>
</g>
</svg>
